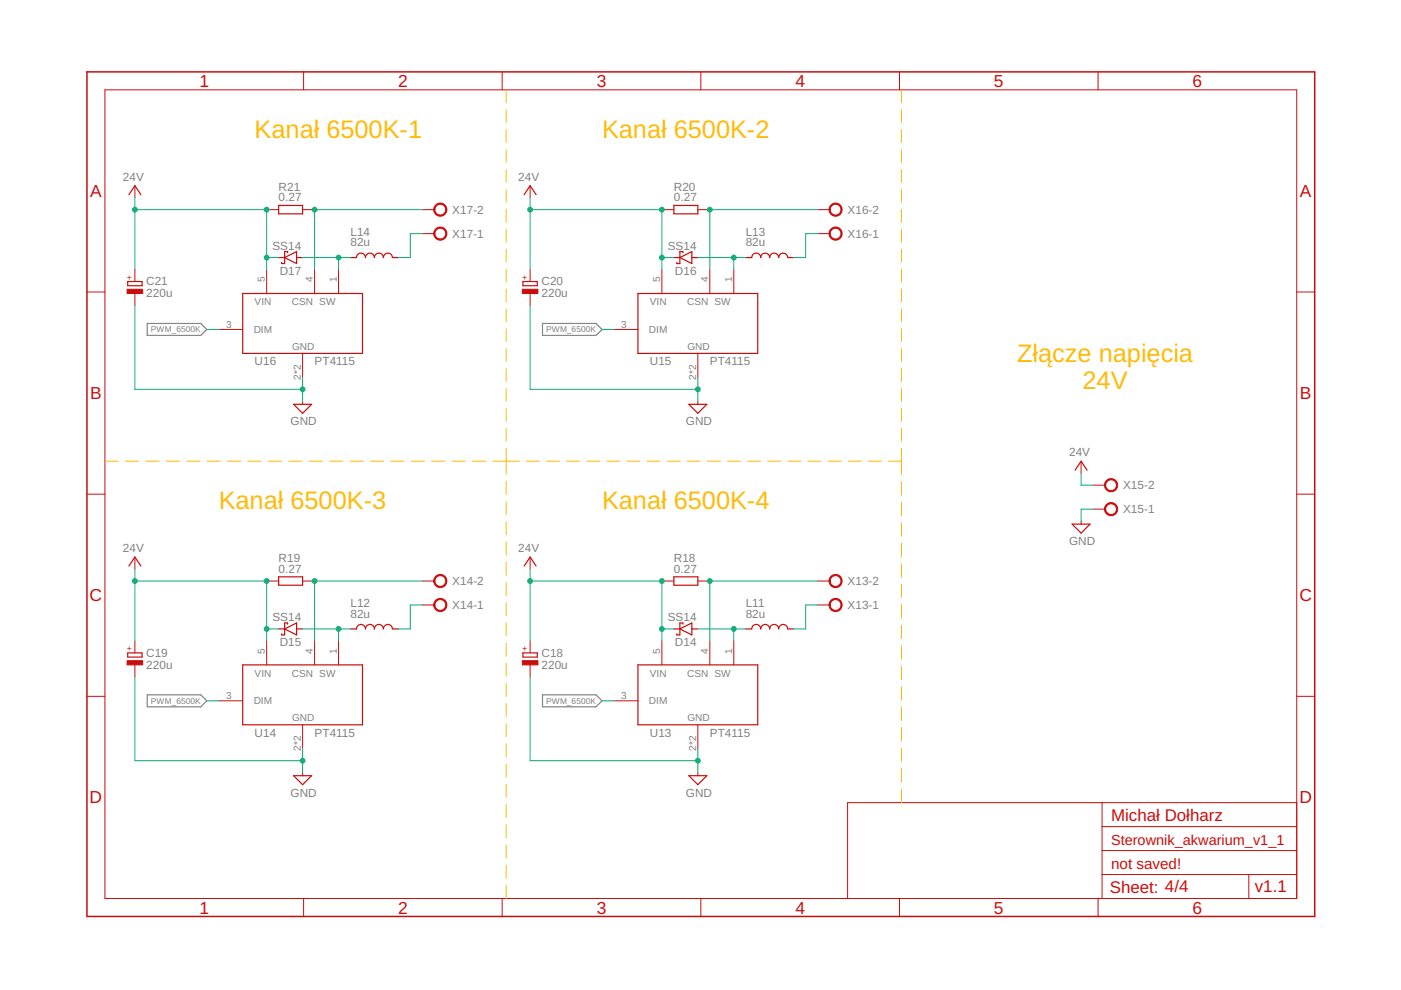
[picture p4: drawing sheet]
<svg xmlns="http://www.w3.org/2000/svg" width="297mm" height="210mm" viewBox="0 0 297 210" stroke-linecap="round" stroke-linejoin="round" font-family="sans-serif">
<path d="M31.2 68.6h11.4l1.2 1.2-1.2 1.3h-11.4zM115 68.6h11.4l1.2 1.2-1.2 1.3h-11.4zM31.2 147.3h11.4l1.2 1.3-1.2 1.3h-11.4zM115 147.3h11.4l1.2 1.3-1.2 1.3h-11.4z" fill="none" stroke="#808080" stroke-width=".25"/>
<g fill="#c90d0c" stroke="#c90d0c" stroke-width=".21">
<path d="M234.5 107a1.4 1.4 0 0 1 2.3 .2 1.4 1.4 0 0 1-.9 2.1 1.4 1.4 0 0 1-1.7-1.4h.2a1.15 1.15 0 0 1 1.6-1 1.15 1.15 0 0 1 .3 1.9 1.15 1.15 0 0 1-1.8-.6l-.1-.3h-.2z" fill-rule="evenodd"/>
<path d="M234.5 101.9a1.4 1.4 0 0 1 2.3 .3 1.4 1.4 0 0 1-.9 2 1.4 1.4 0 0 1-1.7-1.3h.2a1.15 1.15 0 0 1 1.6-1.1 1.15 1.15 0 0 1 .3 1.9 1.15 1.15 0 0 1-1.8-.6l-.1-.2h-.2z" fill-rule="evenodd"/>
<path d="M92.3 48.6a1.4 1.4 0 0 1 2.2 .2 1.4 1.4 0 0 1-.8 2.1 1.4 1.4 0 0 1-1.8-1.4h.3a1.15 1.15 0 0 1 1.6-1.1 1.15 1.15 0 0 1 .3 2 1.15 1.15 0 0 1-1.9-.6v-.3h-.3z" fill-rule="evenodd"/>
<path d="M92.3 43.5a1.4 1.4 0 0 1 2.2 .2 1.4 1.4 0 0 1-.8 2.1 1.4 1.4 0 0 1-1.8-1.4h.3a1.15 1.15 0 0 1 1.6-1 1.15 1.15 0 0 1 .3 1.9 1.15 1.15 0 0 1-1.9-.6v-.3h-.3z" fill-rule="evenodd"/>
<path d="M176.1 48.6a1.39 1.39 0 0 1 2.3 .2 1.39 1.39 0 0 1-.9 2.1 1.39 1.39 0 0 1-1.7-1.4h.2a1.14 1.14 0 0 1 1.7-.9 1.14 1.14 0 0 1 .1 1.9 1.14 1.14 0 0 1-1.8-.7v-.3h-.2z" fill-rule="evenodd"/>
<path d="M176.1 43.5a1.39 1.39 0 0 1 2.3 .2 1.39 1.39 0 0 1-.9 2.1 1.39 1.39 0 0 1-1.7-1.4h.2a1.14 1.14 0 0 1 1.7-.9 1.14 1.14 0 0 1 .1 1.9 1.14 1.14 0 0 1-1.8-.7v-.3h-.2z" fill-rule="evenodd"/>
<path d="M92.3 127.3a1.4 1.4 0 0 1 2.2 .3 1.4 1.4 0 0 1-.8 2 1.4 1.4 0 0 1-1.8-1.3h.3a1.15 1.15 0 0 1 1.6-1.1 1.15 1.15 0 0 1 .3 1.9 1.15 1.15 0 0 1-1.9-.6v-.2h-.3z" fill-rule="evenodd"/>
<path d="M92.3 122.2a1.4 1.4 0 0 1 2.2 .3 1.4 1.4 0 0 1-.8 2 1.4 1.4 0 0 1-1.8-1.3h.3a1.15 1.15 0 0 1 1.6-1.1 1.15 1.15 0 0 1 .3 1.9 1.15 1.15 0 0 1-1.9-.5v-.3h-.3z" fill-rule="evenodd"/>
<path d="M176.1 127.3a1.39 1.39 0 0 1 2.3 .3 1.39 1.39 0 0 1-.9 2 1.39 1.39 0 0 1-1.7-1.3h.2a1.14 1.14 0 0 1 1.7-1 1.14 1.14 0 0 1 .1 1.9 1.14 1.14 0 0 1-1.8-.7v-.2h-.2z" fill-rule="evenodd"/>
<path d="M176.1 122.2a1.39 1.39 0 0 1 2.3 .3 1.39 1.39 0 0 1-.9 2 1.39 1.39 0 0 1-1.7-1.3h.2a1.14 1.14 0 0 1 1.7-1 1.14 1.14 0 0 1 .1 2 1.14 1.14 0 0 1-1.8-.7v-.3h-.2z" fill-rule="evenodd"/>
</g>
<g fill="none" stroke="#c90d0c" stroke-width=".21">
<path d="M22.2 19h252.7v171.5h-252.7zM64.4 15.2v3.8M106.5 15.2v3.8M148.6 15.2v3.8M190.7 15.2v3.8M232.8 15.2v3.8M28.6 39.4v2.5M112.4 39.4v2.5M28.6 57.1v2.6M56.5 44.4h2.6M56.5 57.1v5.1M64.2 44.4h2.5"/>
<path d="M66.7 57.1v5.1M71.8 57.1v5.1M89.5 44.4h2.6M89.5 49.5h2.6M112.4 57.1v2.6M140.3 44.4h2.6M140.3 57.1v5.1M148 44.4h2.5M150.5 57.1v5.1M155.6 57.1v5.1M173.4 44.4h2.5M173.4 49.5h2.5"/>
<path d="M18.4 61.9h3.8M28.6 62.2v2.6M46.4 69.8h5.1M64.2 74.9v5.1M112.4 62.2v2.6M130.2 69.8h5.1M148 74.9v5.1M274.9 61.9h3.8M64.2 85.1v.6M148 85.1v.6M229.2 97.8v2.5M18.4 104.8h3.8"/>
<path d="M28.6 118.1v2.5M112.4 118.1v2.5M229.2 110.5v.6M231.8 107.9h2.5M231.8 102.9h2.5M274.9 104.8h3.8M28.6 135.9v2.5M56.5 123.2h2.6M56.5 135.9v5.1M64.2 123.2h2.5M66.7 135.9v5.1M71.8 135.9v5.1"/>
<path d="M89.5 123.2h2.6M89.5 128.3h2.6M112.4 135.9v2.5M140.3 123.2h2.6M140.3 135.9v5.1M148 123.2h2.5M150.5 135.9v5.1M155.6 135.9v5.1M173.4 123.2h2.5M173.4 128.3h2.5M18.4 147.6h3.8M28.6 141v2.5"/>
<path d="M46.4 148.6h5.1M64.2 153.7v5M112.4 141v2.5M130.2 148.6h5.1M148 153.7v5M274.9 147.6h3.8M64.2 163.8v.7M148 163.8v.7M233.7 170.2v20.3M233.7 175.3h41.2M274.9 170.2h-95.2v20.3M64.4 190.5v3.8"/>
<path d="M106.5 190.5v3.8M148.6 190.5v3.8M190.7 190.5v3.8M232.8 190.5v3.8M233.7 185.4h41.2M233.7 180.3h41.2M264.8 185.4v5.1"/>
</g>
<g fill="none" stroke="#c90d0c" stroke-width=".25">
<path d="M27.1 59.7h3v.9h-3zM27.3 41.3l1.3-1.9 1.3 1.9M59.1 43.6h5.1v1.7h-5.1zM59.1 54.6h1.2M60.3 54.6l2.6-1.3v2.6zM61 53.6v-.3h-.7v2.6h-.6v-.3M62.9 54.6h1.3M74.3 54.6h1.3a.95 .95 0 0 1 .9-.9 .95 .95 0 0 1 1 .9 .94 .94 0 0 1 .9-.9 .94 .94 0 0 1 1 .9 .95 .95 0 0 1 .9-.9 .95 .95 0 0 1 1 .9 .95 .95 0 0 1 .9-.9 .95 .95 0 0 1 1 .9h1.3M110.9 59.7h3v.9h-3zM111.1 41.3l1.3-1.9 1.3 1.9M142.9 43.6h5.1v1.7h-5.1zM142.9 54.6h1.2"/>
<path d="M144.1 54.6l2.6-1.3v2.6zM144.8 53.6v-.3h-.7v2.6h-.6v-.3M146.7 54.6h1.3M158.1 54.6h1.3a.95 .95 0 0 1 .9-.9 .95 .95 0 0 1 1 .9 .95 .95 0 0 1 .9-.9 .95 .95 0 0 1 1 .9 .95 .95 0 0 1 .9-.9 .95 .95 0 0 1 1 .9 .95 .95 0 0 1 1-.9 .95 .95 0 0 1 .9 .9h1.3M51.5 62.2h25.4v12.7h-25.4zM135.3 62.2h25.4v12.7h-25.4zM62.3 85.7h3.8l-1.9 1.9zM146 85.7h3.9l-1.9 1.9zM227.9 99.7l1.3-1.9 1.3 1.9M227.3 111.1h3.8l-1.9 1.9zM27.1 138.4h3v.9h-3zM27.3 120l1.3-1.9 1.3 1.9"/>
<path d="M59.1 122.3h5.1v1.8h-5.1zM59.1 133.3h1.2M60.3 133.3l2.6-1.2v2.5zM61 132.3v-.2h-.7v2.5h-.6v-.2M62.9 133.3h1.3M74.3 133.3h1.3a.95 .95 0 0 1 .9-.9 .95 .95 0 0 1 1 .9 .94 .94 0 0 1 .9-.9 .94 .94 0 0 1 1 .9 .95 .95 0 0 1 .9-.9 .95 .95 0 0 1 1 .9 .95 .95 0 0 1 .9-.9 .95 .95 0 0 1 1 .9h1.3M110.9 138.4h3v.9h-3zM111.1 120l1.3-1.9 1.3 1.9M142.9 122.3h5.1v1.8h-5.1zM142.9 133.3h1.2M144.1 133.3l2.6-1.2v2.5zM144.8 132.3v-.2h-.7v2.5h-.6v-.2"/>
<path d="M146.7 133.3h1.3M158.1 133.3h1.3a.95 .95 0 0 1 .9-.9 .95 .95 0 0 1 1 .9 .95 .95 0 0 1 .9-.9 .95 .95 0 0 1 1 .9 .95 .95 0 0 1 .9-.9 .95 .95 0 0 1 1 .9 .95 .95 0 0 1 1-.9 .95 .95 0 0 1 .9 .9h1.3M51.5 141h25.4v12.7h-25.4zM135.3 141h25.4v12.7h-25.4zM62.3 164.5h3.8l-1.9 1.9zM146 164.5h3.9l-1.9 1.9z"/>
</g>
<g fill="#c90d0c" stroke="#c90d0c" stroke-width=".21">
<path d="M26.9 61.3h3.3v.9h-3.3z"/>
<path d="M110.7 61.3h3.3v.9h-3.3z"/>
<path d="M26.9 140.1h3.3v.9h-3.3z"/>
<path d="M110.7 140.1h3.3v.9h-3.3z"/>
</g>
<path d="M18.4 15.2h260.3v179.1h-260.3z" fill="none" stroke="#c90d0c" stroke-width=".32"/>
<g fill="none" stroke="#0dab76" stroke-width=".21">
<path d="M28.6 44.4h27.9v12.7M28.6 41.9v15.2M56.5 54.6h2.6M64.2 54.6h10.1M71.8 54.6v2.5M89.5 49.5h-2.5v5.1h-2.5M89.5 44.4h-22.8v12.7M112.4 44.4h27.9v12.7M112.4 41.9v15.2M140.3 54.6h2.6M148 54.6h10.1M155.6 54.6v2.5"/>
<path d="M173.4 49.5h-2.6v5.1h-2.5M173.4 44.4h-22.9v12.7M28.6 64.8v17.7h35.6M43.8 69.8h2.6M112.4 64.8v17.7h35.6M127.6 69.8h2.6M64.2 80v5.1M148 80v5.1M229.2 100.3v2.6h2.6M231.8 107.9h-2.6v2.6M28.6 123.2h27.9v12.7M28.6 120.6v15.3"/>
<path d="M56.5 133.3h2.6M64.2 133.3h10.1M71.8 133.3v2.6M89.5 128.3h-2.5v5h-2.5M89.5 123.2h-22.8v12.7M112.4 123.2h27.9v12.7M112.4 120.6v15.3M140.3 133.3h2.6M148 133.3h10.1M155.6 133.3v2.6M173.4 128.3h-2.6v5h-2.5M173.4 123.2h-22.9v12.7"/>
<path d="M28.6 143.5v17.8h35.6M43.8 148.6h2.6M64.2 158.7v5.1M112.4 143.5v17.8h35.6M127.6 148.6h2.6M148 158.7v5.1"/>
</g>
<g fill="#0dab76" stroke="#0dab76" stroke-width=".21">
<circle cx="56.5" cy="54.6" r=".51"/>
<circle cx="56.5" cy="44.4" r=".51"/>
<circle cx="28.6" cy="44.4" r=".51"/>
<circle cx="140.3" cy="54.6" r=".51"/>
<circle cx="140.3" cy="44.4" r=".51"/>
<circle cx="112.4" cy="44.4" r=".51"/>
<circle cx="56.5" cy="133.3" r=".51"/>
<circle cx="56.5" cy="123.2" r=".51"/>
<circle cx="28.6" cy="123.2" r=".51"/>
<circle cx="140.3" cy="133.3" r=".51"/>
<circle cx="140.3" cy="123.2" r=".51"/>
<circle cx="112.4" cy="123.2" r=".51"/>
<circle cx="64.2" cy="82.5" r=".51"/>
<circle cx="148" cy="82.5" r=".51"/>
<circle cx="64.2" cy="161.3" r=".51"/>
<circle cx="148" cy="161.3" r=".51"/>
<circle cx="66.7" cy="44.4" r=".51"/>
<circle cx="71.8" cy="54.6" r=".51"/>
<circle cx="150.5" cy="44.4" r=".51"/>
<circle cx="155.6" cy="54.6" r=".51"/>
<circle cx="66.7" cy="123.2" r=".51"/>
<circle cx="71.8" cy="133.3" r=".51"/>
<circle cx="150.5" cy="123.2" r=".51"/>
<circle cx="155.6" cy="133.3" r=".51"/>
</g>
<g fill="none" stroke="#ffba08" stroke-width=".21">
<path d="M107.3 19v2.8M191.1 19v2.8M107.3 23.3v2.7M107.3 27.5v2.7M107.3 31.7v2.7M107.3 35.9v2.8M191.1 23.3v2.7M191.1 27.5v2.7M191.1 31.7v2.7M191.1 35.9v2.8M107.3 40.2v2.7M107.3 44.4v2.7"/>
<path d="M107.3 48.6v2.7M107.3 52.8v2.8M107.3 57.1v2.7M191.1 40.2v2.7M191.1 44.4v2.7M191.1 48.6v2.7M191.1 52.8v2.8M191.1 57.1v2.7M107.3 61.3v2.7M107.3 65.5v2.7M107.3 69.7v2.8M107.3 74v2.7"/>
<path d="M107.3 78.2v2.7M191.1 61.3v2.7M191.1 65.5v2.7M191.1 69.7v2.8M191.1 74v2.7M191.1 78.2v2.7M22.2 97.8h2.9M26.6 97.8h2.8M30.9 97.8h2.8M35.2 97.8h2.9M39.6 97.8h2.8M43.9 97.8h2.8"/>
<path d="M48.2 97.8h2.9M52.6 97.8h2.8M56.9 97.8h2.8M61.2 97.8h2.8M65.5 97.8h2.9M69.9 97.8h2.8M74.2 97.8h2.8M78.5 97.8h2.8M82.8 97.8h2.9M87.2 97.8h2.8M91.5 97.8h2.8M95.8 97.8h2.9"/>
<path d="M100.2 97.8h2.8M104.5 97.8h5.6M107.3 82.4v2.7M107.3 86.6v2.7M107.3 90.8v2.8M107.3 95.1v5.5M111.6 97.8h2.7M115.8 97.8h2.8M120.1 97.8h2.8M124.4 97.8h2.7M128.7 97.8h2.7M132.9 97.8h2.8"/>
<path d="M137.2 97.8h2.7M141.4 97.8h2.8M145.7 97.8h2.8M150 97.8h2.7M154.2 97.8h2.8M158.5 97.8h2.8M162.8 97.8h2.7M167 97.8h2.8M171.3 97.8h2.8M175.6 97.8h2.7M179.8 97.8h2.8M184.1 97.8h2.8"/>
<path d="M188.4 97.8h2.7M191.1 82.4v2.7M191.1 86.6v2.7M191.1 90.8v2.8M191.1 95.1v5.5M107.3 102.1v2.8M107.3 106.4v2.7M107.3 110.6v2.8M107.3 114.9v2.8M107.3 119.2v2.8M191.1 102.1v2.9M191.1 106.5v2.8"/>
<path d="M191.1 110.8v2.9M191.1 115.2v2.8M191.1 119.5v2.9M107.3 123.5v2.8M107.3 127.8v2.7M107.3 132v2.8M107.3 136.3v2.8M191.1 123.9v2.8M191.1 128.2v2.9M191.1 132.6v2.8M191.1 136.9v2.8M107.3 140.6v2.8"/>
<path d="M107.3 144.9v2.8M107.3 149.2v2.8M107.3 153.5v2.7M107.3 157.7v2.8M191.1 141.2v2.9M191.1 145.6v2.8M191.1 149.9v2.9M191.1 154.3v2.8M191.1 158.6v2.9M107.3 162v2.8M107.3 166.3v2.8M107.3 170.6v2.8"/>
<path d="M107.3 174.9v2.8M107.3 179.2v2.7M191.1 163v2.8M191.1 167.3v2.9M107.3 183.4v2.8M107.3 187.7v2.8"/>
</g>
<g font-size="5.4" fill="#ffba08">
<text x="54" y="29.2">Kanał 6500K-1</text>
<text x="127.6" y="29.2">Kanał 6500K-2</text>
<text x="215.7" y="76.8">Złącze napięcia</text>
<text x="229.5" y="82.5">24V</text>
<text x="46.4" y="107.9">Kanał 6500K-3</text>
<text x="127.6" y="107.9">Kanał 6500K-4</text>
</g>
<g font-size="3.7" fill="#c90d0c">
<text x="42.3" y="18.4">1</text>
<text x="84.4" y="18.4">2</text>
<text x="126.5" y="18.4">3</text>
<text x="168.6" y="18.4">4</text>
<text x="210.7" y="18.4">5</text>
<text x="252.9" y="18.4">6</text>
<text x="19.1" y="41.8">A</text>
<text x="275.6" y="41.8">A</text>
<text x="19.1" y="84.6">B</text>
<text x="275.6" y="84.6">B</text>
<text x="19" y="127.5">C</text>
<text x="275.5" y="127.5">C</text>
<text x="19" y="170.4">D</text>
<text x="275.5" y="170.4">D</text>
<text x="42.3" y="193.7">1</text>
<text x="84.4" y="193.7">2</text>
<text x="126.5" y="193.7">3</text>
<text x="168.6" y="193.7">4</text>
<text x="210.7" y="193.7">5</text>
<text x="252.9" y="193.7">6</text>
</g>
<g font-size="3.6" fill="#c90d0c">
<text x="235.6" y="174">Michał Dołharz</text>
<text x="235.3" y="189.3">Sheet: 4/4</text>
<text x="266" y="189.2">v1.1</text>
</g>
<text font-size="3.2" fill="#c90d0c" x="235.6" y="184.1">not saved!</text>
<text font-size="3.1" fill="#c90d0c" x="235.6" y="179.1">Sterownik_akwarium_v1_1</text>
<g font-size="2.5" fill="#808080">
<text x="26.1" y="38.4">24V</text>
<text x="59.1" y="40.4">R21</text>
<text x="109.9" y="38.4">24V</text>
<text x="142.9" y="40.4">R20</text>
<text x="59.1" y="42.7">0.27</text>
<text x="95.9" y="45.3">X17-2</text>
<text x="142.9" y="42.7">0.27</text>
<text x="179.7" y="45.3">X16-2</text>
<text x="57.8" y="53">SS14</text>
<text x="74.3" y="52.2">82u</text>
<text x="74.3" y="50">L14</text>
<text x="95.9" y="50.4">X17-1</text>
<text x="141.6" y="53">SS14</text>
<text x="158.1" y="52.2">82u</text>
<text x="158.1" y="50">L13</text>
<text x="179.7" y="50.4">X16-1</text>
<text x="59.3" y="58.3">D17</text>
<text x="143.1" y="58.3">D16</text>
<text x="31" y="63">220u</text>
<text x="31" y="60.5">C21</text>
<text x="114.8" y="63">220u</text>
<text x="114.8" y="60.5">C20</text>
<text x="54" y="77.5">U16</text>
<text x="66.7" y="77.5">PT4115</text>
<text x="137.8" y="77.5">U15</text>
<text x="150.5" y="77.5">PT4115</text>
<text x="61.6" y="90.2">GND</text>
<text x="145.4" y="90.2">GND</text>
<text x="226.7" y="96.8">24V</text>
<text x="238.1" y="103.8">X15-2</text>
<text x="238.1" y="108.8">X15-1</text>
<text x="26.1" y="117.1">24V</text>
<text x="59.1" y="119.1">R19</text>
<text x="109.9" y="117.1">24V</text>
<text x="142.9" y="119.1">R18</text>
<text x="226.7" y="115.6">GND</text>
<text x="59.1" y="121.4">0.27</text>
<text x="95.9" y="124.1">X14-2</text>
<text x="142.9" y="121.4">0.27</text>
<text x="179.7" y="124.1">X13-2</text>
<text x="57.8" y="131.7">SS14</text>
<text x="74.3" y="130.9">82u</text>
<text x="74.3" y="128.8">L12</text>
<text x="95.9" y="129.2">X14-1</text>
<text x="141.6" y="131.7">SS14</text>
<text x="158.1" y="130.9">82u</text>
<text x="158.1" y="128.8">L11</text>
<text x="179.7" y="129.2">X13-1</text>
<text x="59.3" y="137">D15</text>
<text x="143.1" y="137">D14</text>
<text x="31" y="141.8">220u</text>
<text x="31" y="139.2">C19</text>
<text x="114.8" y="141.8">220u</text>
<text x="114.8" y="139.2">C18</text>
<text x="54" y="156.2">U14</text>
<text x="66.7" y="156.2">PT4115</text>
<text x="137.8" y="156.2">U13</text>
<text x="150.5" y="156.2">PT4115</text>
<text x="61.6" y="168.9">GND</text>
<text x="145.4" y="168.9">GND</text>
</g>
<g font-size="2.1" fill="#808080">
<text x="56.2" y="59.9" transform="rotate(-90 56.2 59.9)">5</text>
<text x="66.3" y="59.9" transform="rotate(-90 66.3 59.9)">4</text>
<text x="71.4" y="59.9" transform="rotate(-90 71.4 59.9)">1</text>
<text x="140" y="59.9" transform="rotate(-90 140 59.9)">5</text>
<text x="150.1" y="59.9" transform="rotate(-90 150.1 59.9)">4</text>
<text x="155.2" y="59.9" transform="rotate(-90 155.2 59.9)">1</text>
<text x="54" y="64.8">VIN</text>
<text x="61.9" y="64.8">CSN SW</text>
<text x="137.8" y="64.8">VIN</text>
<text x="145.7" y="64.8">CSN SW</text>
<text x="47.9" y="69.5">3</text>
<text x="53.8" y="70.6">DIM</text>
<text x="131.7" y="69.5">3</text>
<text x="137.6" y="70.6">DIM</text>
<text x="61.9" y="74.2">GND</text>
<text x="145.7" y="74.2">GND</text>
<text x="63.8" y="80.5" transform="rotate(-90 63.8 80.5)">2*2</text>
<text x="147.6" y="80.5" transform="rotate(-90 147.6 80.5)">2*2</text>
<text x="54" y="143.5">VIN</text>
<text x="56.2" y="138.6" transform="rotate(-90 56.2 138.6)">5</text>
<text x="61.9" y="143.5">CSN SW</text>
<text x="66.3" y="138.6" transform="rotate(-90 66.3 138.6)">4</text>
<text x="71.4" y="138.6" transform="rotate(-90 71.4 138.6)">1</text>
<text x="137.8" y="143.5">VIN</text>
<text x="140" y="138.6" transform="rotate(-90 140 138.6)">5</text>
<text x="145.7" y="143.5">CSN SW</text>
<text x="150.1" y="138.6" transform="rotate(-90 150.1 138.6)">4</text>
<text x="155.2" y="138.6" transform="rotate(-90 155.2 138.6)">1</text>
<text x="47.9" y="148.2">3</text>
<text x="53.8" y="149.3">DIM</text>
<text x="131.7" y="148.2">3</text>
<text x="137.6" y="149.3">DIM</text>
<text x="61.9" y="152.9">GND</text>
<text x="145.7" y="152.9">GND</text>
<text x="63.8" y="159.2" transform="rotate(-90 63.8 159.2)">2*2</text>
<text x="147.6" y="159.2" transform="rotate(-90 147.6 159.2)">2*2</text>
</g>
<g font-size="1.8" fill="#c90d0c">
<text x="28" y="59.3" transform="rotate(-90 28 59.3)">+</text>
<text x="111.8" y="59.3" transform="rotate(-90 111.8 59.3)">+</text>
<text x="28" y="138" transform="rotate(-90 28 138)">+</text>
<text x="111.8" y="138" transform="rotate(-90 111.8 138)">+</text>
</g>
<g font-size="1.8" fill="#808080">
<text x="32" y="70.5">PWM_6500K</text>
<text x="115.8" y="70.5">PWM_6500K</text>
<text x="32" y="149.2">PWM_6500K</text>
<text x="115.8" y="149.2">PWM_6500K</text>
</g>
</svg>
